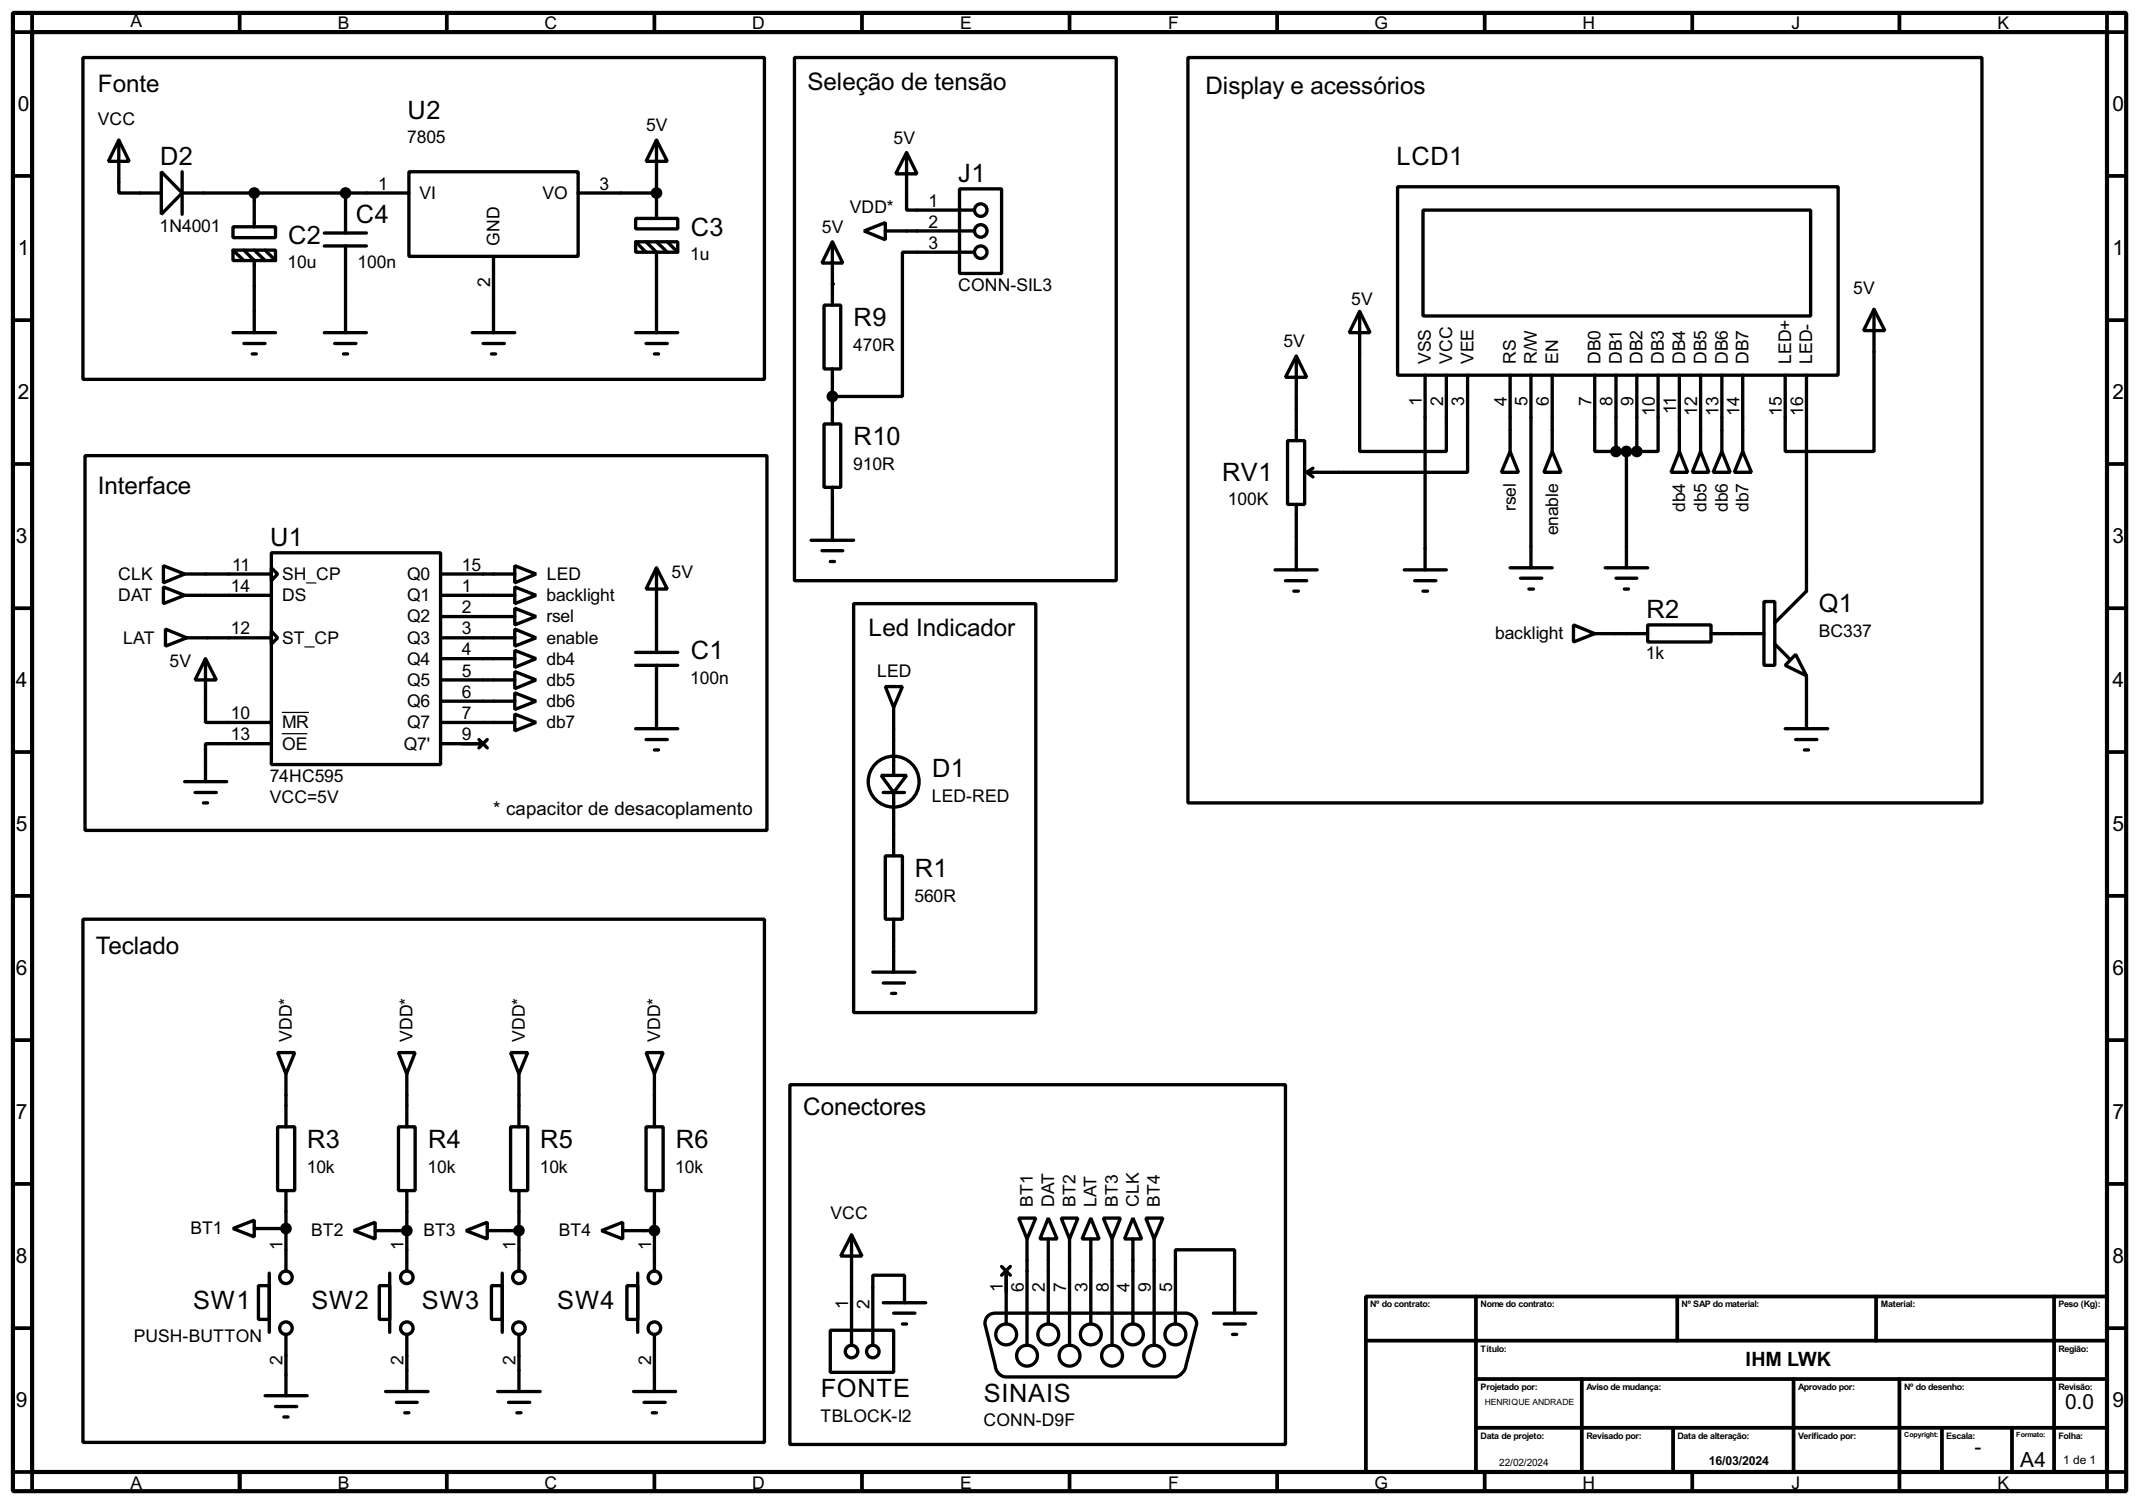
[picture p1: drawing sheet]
<svg xmlns="http://www.w3.org/2000/svg" width="256mm" height="180mm" viewBox="0 0 256 180" stroke-linecap="round" stroke-linejoin="round" font-family="sans-serif">
<path d="M1.6 1.6h253.5v177.3h-253.5zM3.9 3.9h248.9v172.7h-248.9z" fill="none" stroke="#000" stroke-width=".5"/>
<g fill="none" stroke="#000" stroke-width=".45">
<path d="M3.9 1.6v2.3h-2.3M28.8 1.6v2.3M53.6 1.6v2.3M78.5 1.6v2.3M103.4 1.6v2.3M128.3 1.6v2.3M153.2 1.6v2.3M178.1 1.6v2.3M203 1.6v2.3M227.9 1.6v2.3M252.8 1.6v2.3h2.3M1.6 21.1h2.3"/>
<path d="M1.6 38.4h2.3M252.8 21.1h2.3M252.8 38.4h2.3M1.6 55.7h2.3M252.8 55.7h2.3M1.6 73h2.3M252.8 73h2.3M1.6 90.2h2.3M252.8 90.2h2.3M1.6 107.5h2.3M252.8 107.5h2.3M1.6 124.8h2.3"/>
<path d="M252.8 124.8h2.3M1.6 142h2.3M1.6 159.3h2.3M163.9 155.5h88.9v21.1h-88.9zM177.1 155.5v21.1M201.2 155.5v5.3M225.1 155.5v5.3M246.4 155.5v21.1M252.8 142h2.3M252.8 159.3h2.3M1.6 176.6h2.3v2.3M28.8 176.6v2.3"/>
<path d="M53.6 176.6v2.3M78.5 176.6v2.3M103.4 176.6v2.3M128.3 176.6v2.3M153.2 176.6v2.3M164.1 160.8h88.7M177.1 165.4h75.7M177.1 171.3h75.7M178.1 176.6v2.3M189.8 165.4v11.2M200.7 171.3v5.3M203 176.6v2.3"/>
<path d="M215.2 165.4v11.2M227.9 165.4v13.5M233 171.3v5.3M241.4 171.3v5.3M255.1 176.6h-2.3v2.3"/>
</g>
<g fill="none" stroke="#000" stroke-width=".4">
<path d="M10 6.9h81.7v38.6h-81.7zM14.3 16.8l1.2 2.6h-2.5zM14.3 16.8v6.4h5.1M78.8 16.8l1.3 2.6h-2.6zM78.8 16.8v9.4M95.3 6.9h38.6v62.8h-38.6zM108.8 18.3l1.2 2.6h-2.5zM108.8 18.3v6.9h8.1M142.5 6.9h95.3v89.4h-95.3zM19.4 20.6l2.5 2.6-2.5 2.5zM21.9 23.2h27.2M21.9 20.6v5.1"/>
<path d="M28 27.2h5.1v1.3h-5.1zM28 30h5.1v1.3h-5.1zM28 39.9h5.1M28 30l1.3 1.3M29.3 30l1.2 1.3v8.6M30.5 23.2v4M30.5 30l1.3 1.3M31.8 30l1.3 1.3M38.9 39.9h5.1M38.9 29.5h5.1M38.9 28h5.1M41.5 23.2v4.8"/>
<path d="M41.5 29.5v10.4M49.1 20.6h20.3v10.2h-20.3zM56.7 39.9h5.1M59.2 30.8v9.1M69.4 23.2h9.4M76.3 26.2h5v1.3h-5zM76.3 29h5v1.3h-5zM76.3 39.9h5M76.3 29l1.2 1.3M77.5 29l1.3 1.3v9.6M78.8 29l1.3 1.3M80.1 29l1.2 1.3"/>
<path d="M98.9 36.6h2v7.7h-2zM99.9 29l1.2 2.6h-2.5zM99.9 29v7.6M103.7 27.7l2.5-1v2.1zM106.2 27.7h10.7M115.1 22.7h5.1v10.1h-5.1zM116.9 30.3h-8.6v17.3h-8.4M163.1 37.4l1.3 2.5h-2.5zM163.1 37.4v16.8h10.4v-9.2M167.7 22.4h52.8v22.6h-52.8zM170.7 25.2h46.5v12.7h-46.5zM224.8 37.1l1.3 2.6h-2.5z"/>
<path d="M224.8 37.1v17.1h-10.6v-9.2M10.2 54.7h81.8v44.9h-81.8zM29.3 41.2h2.5M30.3 42.5h.5M40.2 41.2h2.5M41.2 42.5h.5M58 41.2h2.5M59 42.5h.5M77.5 41.2h2.6M78.5 42.5h.5M98.9 50.9h2v7.6h-2zM99.9 44.3v6.6"/>
<path d="M99.9 58.5v6.3M154.5 52.9h2v7.6h-2zM155.5 42.7l1.3 2.6h-2.6zM155.5 42.7v10.2M156.8 56.7l.7 .5M157.5 56.2l-.7 .5M171 45v23.4M176.1 45v11.7h-19.3M181.2 54.2l1 2.5h-2.1zM181.2 45v9.2M183.7 45v23.1M186.2 54.2l1.1 2.5h-2.1z"/>
<path d="M186.2 45v9.2M191.3 45v9.2h2.6M193.9 45v9.2M193.9 54.2h2.5M195.1 54.2v13.9M196.4 45v9.2M198.9 45v9.2h-2.5M201.5 54.2l1 2.5h-2zM201.5 45v9.2M204 54.2l1 2.5h-2zM204 45v9.2M206.6 54.2l1 2.5h-2.1z"/>
<path d="M206.6 45v9.2M209.1 54.2l1 2.5h-2zM209.1 45v9.2M216.7 45v25.9l-3.8 3.8M19.6 67.9l2.6 1-2.6 1zM19.6 70.4l2.6 1-2.6 1zM19.9 75.5l2.5 1-2.5 1zM22.2 68.9h10.4M22.2 71.4h10.4M22.4 76.5h10.2M24.7 79l1.3 2.6h-2.6zM24.7 79v7.7h7.9"/>
<path d="M32.6 66.3h20.3v25.4h-20.3zM32.6 68.1l.7 .8-.7 .8zM32.6 75.7l.7 .8-.7 .8zM52.9 68.9h8.9M52.9 71.4h8.9M52.9 76.5h8.9M52.9 74h8.9M52.9 79h8.9M61.8 67.9l2.5 1-2.5 1zM61.8 70.4l2.5 1-2.5 1zM61.8 73l2.5 1-2.5 1zM61.8 75.5l2.5 1-2.5 1z"/>
<path d="M61.8 78l2.5 1-2.5 1.1zM76.3 79.8h5M76.3 78.3h5M78.8 68.1l1.3 2.6h-2.6zM78.8 68.1v10.2M78.8 79.8v7.6M97.3 64.8h5.1M98.6 66.1h2.5M99.6 67.4h.5M102.4 72.4h21.9v49.1h-21.9zM153 68.4h5M154.2 69.7h2.6"/>
<path d="M155.2 70.9h.6M155.5 60.5v7.9M168.5 68.4h5M169.7 69.7h2.6M170.7 70.9h.6M181.2 68.1h5M182.4 69.4h2.6M183.4 70.7h.6M188.8 75l2.5 1-2.5 1zM191.3 76h6.4M192.6 68.1h5.1M193.9 69.4h2.5"/>
<path d="M194.9 70.7h.5M197.7 75h7.6v2h-7.6zM205.3 76h6.3M211.6 72.2h1.3v7.6h-1.3zM212.9 77.3l1.8 1.7M215.4 78.5l1.3 2.6-2.5-1.3zM22.2 93.8h5M23.4 95.1h2.6M24.4 96.3h.5M32.6 89.2h-7.9v4.6M52.9 81.6h8.9M52.9 84.1h8.9"/>
<path d="M52.9 86.7h8.9M52.9 89.2h5.1M57.5 88.7l1 1M58.5 88.7l-1 1M61.8 80.6l2.5 1-2.5 1zM61.8 83.1l2.5 1-2.5 1zM61.8 85.7l2.5 1-2.5 1zM76.3 87.4h5M77.5 88.7h2.6M78.5 90h.5M105.7 93h3.1l-1.6 2.1zM106 95.1h2.5"/>
<path d="M106.2 82.4h2.1l-1.1 2.5zM107.2 84.9v8.1M107.2 95.1v7.6M214.2 87.4h5.1M215.4 88.7h2.6M216.5 90h.5M216.7 81.1v6.3M10 110.3h81.7v62.7h-81.7zM104.7 116.6h5.1M106 117.9h2.5M106.2 102.7h2.1v7.6h-2.1zM107 119.2h.5"/>
<path d="M107.2 110.3v6.3M33.3 135.2h2.1v7.6h-2.1zM33.3 126.3h2.1l-1.1 2.5zM34.3 128.8v6.4M47.8 135.2h2v7.6h-2zM47.8 126.3h2l-1 2.5zM48.8 128.8v6.4M61.3 135.2h2v7.6h-2zM61.3 126.3h2l-1 2.5zM62.3 128.8v6.4M77.5 135.2h2.1v7.6h-2.1zM77.5 126.3h2.1l-1.1 2.5z"/>
<path d="M78.5 128.8v6.4M94.8 130.1h59.4v43.2h-59.4zM28 147.4l2.5-1v2zM30.5 147.4h3.8M31 154.2h1.3v4.1h-1.3zM32.3 152.7v7.1M34.3 142.8v9.7M42.5 147.6l2.5-1v2zM45 147.6h3.8M45.5 154.2h1.3v4.1h-1.3zM46.8 152.7v7.1M48.8 142.8v9.7"/>
<path d="M55.9 147.6l2.6-1v2zM58.5 147.6h3.8M59 154.2h1.3v4.1h-1.3zM60.3 152.7v7.1M62.3 142.8v9.7M72.2 147.6l2.5-1v2zM74.7 147.6h3.8M75.2 154.2h1.3v4.1h-1.3zM76.5 152.7v7.1M78.5 142.8v9.7M99.6 159.6h7.6v5h-7.6zM102.2 148.1l1.2 2.6h-2.5z"/>
<path d="M102.2 148.1v13.2M106 156.3h5.1M107.2 157.5h2.6M108.3 158.8h.5M108.5 156.3v-3.3h-3.8v8.3M118.6 157.7l.4-.1 .4-.1h22.9a1.36 1.36 0 0 1 1.3 1.3l-1.3 5.1a1.66 1.66 0 0 1-1.3 1.3h-20.3a1.38 1.38 0 0 1-1.3-1.3l-1.2-5.1v-.4l.2-.4zM120.2 151.9l1 1.1M120.7 152.5v6.3M121.2 151.9l-1 1.1M122.2 146.1h2.1l-1.1 2.5zM123.2 148.6v12.7M125.8 146.1l1 2.5h-2z"/>
<path d="M125.8 148.6v10.2M127.3 146.1h2l-1 2.5zM128.3 148.6v12.7M130.9 146.1l1 2.5h-2.1zM130.9 148.6v10.2M132.4 146.1h2l-1 2.5zM133.4 148.6v12.7M135.9 146.1l1.1 2.5h-2.1zM135.9 148.6v10.2M137.5 146.1h2l-1 2.5zM138.5 148.6v12.7M145.6 157.5h5.1"/>
<path d="M146.9 158.8h2.5M148.1 157.5v-7.6h-7.1v8.9M31.8 167.4h5.1M33.1 168.7h2.5M34.1 170h.5M34.3 160.1v7.3M46.3 166.9h5.1M47.6 168.2h2.5M48.6 169.5h.5M48.8 160.1v6.8M59.7 166.9h5.1M61 168.2h2.6"/>
<path d="M62 169.5h.5M62.3 160.1v6.8M76 166.9h5.1M77.3 168.2h2.5M78.3 169.5h.5M78.5 160.1v6.8M147.9 160.1h.5"/>
<circle cx="117.6" cy="27.7" r=".75"/>
<circle cx="117.6" cy="30.3" r=".75"/>
<circle cx="117.6" cy="25.2" r=".75"/>
<circle cx="107.2" cy="93.8" r="3.1"/>
<circle cx="34.3" cy="153.2" r=".75"/>
<circle cx="34.3" cy="159.3" r=".75"/>
<circle cx="48.8" cy="159.3" r=".75"/>
<circle cx="48.8" cy="153.2" r=".75"/>
<circle cx="62.2" cy="159.3" r=".75"/>
<circle cx="62.2" cy="153.2" r=".75"/>
<circle cx="78.5" cy="153.2" r=".75"/>
<circle cx="78.5" cy="159.3" r=".75"/>
<circle cx="102.1" cy="162.1" r=".75"/>
<circle cx="104.7" cy="162.1" r=".75"/>
<circle cx="120.7" cy="160.1" r="1.25"/>
<circle cx="123.2" cy="162.6" r="1.25"/>
<circle cx="125.7" cy="160.1" r="1.25"/>
<circle cx="128.3" cy="162.6" r="1.25"/>
<circle cx="130.8" cy="160.1" r="1.25"/>
<circle cx="133.4" cy="162.6" r="1.25"/>
<circle cx="135.9" cy="160.1" r="1.25"/>
<circle cx="138.4" cy="162.6" r="1.25"/>
<circle cx="141" cy="160.1" r="1.25"/>
</g>
<g fill="#000">
<circle cx="78.8" cy="23.2" r=".2"/>
<circle cx="99.9" cy="34.1" r=".2"/>
</g>
<path d="M33.8 85.5h3.3M33.8 88h3.1" fill="none" stroke="#000" stroke-width=".15"/>
<g fill="#000" stroke="#000" stroke-width=".4">
<circle cx="30.5" cy="23.2" r=".5"/>
<circle cx="41.4" cy="23.2" r=".5"/>
<circle cx="78.7" cy="23.2" r=".5"/>
<circle cx="99.8" cy="47.6" r=".5"/>
<circle cx="193.8" cy="54.2" r=".5"/>
<circle cx="195.1" cy="54.2" r=".5"/>
<circle cx="196.3" cy="54.2" r=".5"/>
<circle cx="34.3" cy="147.4" r=".5"/>
<circle cx="48.8" cy="147.6" r=".5"/>
<circle cx="62.2" cy="147.6" r=".5"/>
<circle cx="78.5" cy="147.6" r=".5"/>
</g>
<g font-size="3.4">
<text x="48.9" y="14.3">U2</text>
<text x="19.2" y="19.8">D2</text>
<text x="115" y="21.9">J1</text>
<text x="167.5" y="19.9">LCD1</text>
<text x="34.6" y="29.3">C2</text>
<text x="42.7" y="26.7">C4</text>
<text x="82.9" y="28.2">C3</text>
<text x="102.4" y="39.2">R9</text>
<text x="102.4" y="53.4">R10</text>
<text x="146.6" y="57.7">RV1</text>
<text x="32.4" y="65.5">U1</text>
<text x="197.5" y="74.1">R2</text>
<text x="218.2" y="73.4">Q1</text>
<text x="82.9" y="79">C1</text>
<text x="111.8" y="93.3">D1</text>
<text x="109.8" y="105.2">R1</text>
<text x="36.9" y="137.7">R3</text>
<text x="51.4" y="137.7">R4</text>
<text x="64.8" y="137.7">R5</text>
<text x="81.1" y="137.7">R6</text>
<text x="23.2" y="157">SW1</text>
<text x="37.4" y="157">SW2</text>
<text x="50.6" y="157">SW3</text>
<text x="66.9" y="157">SW4</text>
<text x="98.5" y="167.6">FONTE</text>
<text x="118" y="168.1">SINAIS</text>
</g>
<g font-size="3.3">
<text x="11.7" y="11">Fonte</text>
<text x="96.8" y="10.8">Seleção de tensão</text>
<text x="144.6" y="11.3">Display e acessórios</text>
<text x="11.7" y="59.3">Interface</text>
<text x="104.2" y="76.3">Led Indicador</text>
<text x="11.5" y="114.4">Teclado</text>
<text x="96.3" y="133.7">Conectores</text>
</g>
<g font-size="2.8">
<text x="2.2" y="13.4">0</text>
<text x="253.4" y="13.4">0</text>
<text x="2.2" y="30.6">1</text>
<text x="253.4" y="30.6">1</text>
<text x="2.2" y="47.9">2</text>
<text x="253.4" y="47.9">2</text>
<text x="1.9" y="65.2">3</text>
<text x="253.4" y="65.2">3</text>
<text x="1.9" y="82.4">4</text>
<text x="253.4" y="82.4">4</text>
<text x="1.9" y="99.7">5</text>
<text x="253.4" y="99.7">5</text>
<text x="1.9" y="117">6</text>
<text x="253.4" y="117">6</text>
<text x="1.9" y="134.3">7</text>
<text x="253.4" y="134.3">7</text>
<text x="1.9" y="151.5">8</text>
<text x="253.4" y="151.5">8</text>
<text x="1.9" y="168.8">9</text>
<text x="247.8" y="169.1">0.0</text>
<text x="253.4" y="168.8">9</text>
<text x="236.9" y="174.4">-</text>
<text x="242.3" y="175.9">A4</text>
</g>
<text font-size="2.7" x="209.4" y="163.9">IHM LWK</text>
<text font-size="2.5" x="59.2" y="97.8">* capacitor de desacoplamento</text>
<g font-size="2.4">
<text x="15.6" y="3.2">A</text>
<text x="40.5" y="3.5">B</text>
<text x="65.3" y="3.5">C</text>
<text x="90.2" y="3.5">D</text>
<text x="115.2" y="3.5">E</text>
<text x="140.1" y="3.5">F</text>
<text x="164.9" y="3.5">G</text>
<text x="189.8" y="3.5">H</text>
<text x="214.9" y="3.5">J</text>
<text x="239.6" y="3.5">K</text>
<text x="11.7" y="15">VCC</text>
<text x="48.9" y="17.2">7805</text>
<text x="77.5" y="15.7">5V</text>
<text x="107.2" y="17.3">5V</text>
<text x="45.4" y="22.8">1</text>
<text x="50.3" y="23.8">VI</text>
<text x="65.1" y="23.8">VO</text>
<text x="71.9" y="22.8">3</text>
<text x="19.2" y="27.8">1N4001</text>
<text x="59.9" y="29.5" transform="rotate(-90 59.9 29.5)">GND</text>
<text x="98.6" y="27.9">5V</text>
<text x="101.9" y="25.6">VDD*</text>
<text x="111.4" y="24.8">1</text>
<text x="111.4" y="27.3">2</text>
<text x="111.4" y="29.8">3</text>
<text x="34.5" y="32.2">10u</text>
<text x="42.9" y="32.2">100n</text>
<text x="58.8" y="34.5" transform="rotate(-90 58.8 34.5)">2</text>
<text x="82.8" y="31.2">1u</text>
<text x="114.9" y="34.9">CONN-SIL3</text>
<text x="222.3" y="35.3">5V</text>
<text x="154" y="41.6">5V</text>
<text x="162.1" y="36.6">5V</text>
<text x="102.4" y="42.1">470R</text>
<text x="171.7" y="43.7" transform="rotate(-90 171.7 43.7)">VSS</text>
<text x="174.2" y="43.7" transform="rotate(-90 174.2 43.7)">VCC</text>
<text x="176.8" y="43.7" transform="rotate(-90 176.8 43.7)">VEE</text>
<text x="181.9" y="43.7" transform="rotate(-90 181.9 43.7)">RS</text>
<text x="184.4" y="43.7" transform="rotate(-90 184.4 43.7)">R/W</text>
<text x="186.9" y="43.7" transform="rotate(-90 186.9 43.7)">EN</text>
<text x="192" y="43.7" transform="rotate(-90 192 43.7)">DB0</text>
<text x="194.6" y="43.7" transform="rotate(-90 194.6 43.7)">DB1</text>
<text x="197.1" y="43.7" transform="rotate(-90 197.1 43.7)">DB2</text>
<text x="199.6" y="43.7" transform="rotate(-90 199.6 43.7)">DB3</text>
<text x="202.2" y="43.7" transform="rotate(-90 202.2 43.7)">DB4</text>
<text x="204.7" y="43.7" transform="rotate(-90 204.7 43.7)">DB5</text>
<text x="207.3" y="43.7" transform="rotate(-90 207.3 43.7)">DB6</text>
<text x="209.8" y="43.7" transform="rotate(-90 209.8 43.7)">DB7</text>
<text x="214.9" y="43.7" transform="rotate(-90 214.9 43.7)">LED+</text>
<text x="217.4" y="43.7" transform="rotate(-90 217.4 43.7)">LED-</text>
<text x="170.6" y="48.7" transform="rotate(-90 170.6 48.7)">1</text>
<text x="173.1" y="48.7" transform="rotate(-90 173.1 48.7)">2</text>
<text x="175.7" y="48.7" transform="rotate(-90 175.7 48.7)">3</text>
<text x="180.8" y="48.7" transform="rotate(-90 180.8 48.7)">4</text>
<text x="183.3" y="48.7" transform="rotate(-90 183.3 48.7)">5</text>
<text x="185.8" y="48.7" transform="rotate(-90 185.8 48.7)">6</text>
<text x="190.9" y="48.7" transform="rotate(-90 190.9 48.7)">7</text>
<text x="193.5" y="48.7" transform="rotate(-90 193.5 48.7)">8</text>
<text x="196" y="48.7" transform="rotate(-90 196 48.7)">9</text>
<text x="198.5" y="49.9" transform="rotate(-90 198.5 49.9)">10</text>
<text x="201.1" y="49.7" transform="rotate(-90 201.1 49.7)">11</text>
<text x="203.6" y="49.8" transform="rotate(-90 203.6 49.8)">12</text>
<text x="206.2" y="49.8" transform="rotate(-90 206.2 49.8)">13</text>
<text x="208.7" y="49.8" transform="rotate(-90 208.7 49.8)">14</text>
<text x="213.8" y="49.9" transform="rotate(-90 213.8 49.9)">15</text>
<text x="216.3" y="49.8" transform="rotate(-90 216.3 49.8)">16</text>
<text x="102.4" y="56.4">910R</text>
<text x="147.3" y="60.6">100K</text>
<text x="181.9" y="61.3" transform="rotate(-90 181.9 61.3)">rsel</text>
<text x="186.9" y="64.2" transform="rotate(-90 186.9 64.2)">enable</text>
<text x="202.2" y="61.4" transform="rotate(-90 202.2 61.4)">db4</text>
<text x="204.7" y="61.4" transform="rotate(-90 204.7 61.4)">db5</text>
<text x="207.3" y="61.4" transform="rotate(-90 207.3 61.4)">db6</text>
<text x="209.8" y="61.4" transform="rotate(-90 209.8 61.4)">db7</text>
<text x="14.2" y="69.5">CLK</text>
<text x="27.7" y="71">14</text>
<text x="27.9" y="68.4">11</text>
<text x="33.8" y="69.5">SH_CP</text>
<text x="48.8" y="69.5">Q0</text>
<text x="55.4" y="68.4">15</text>
<text x="55.4" y="71">1</text>
<text x="65.6" y="69.5">LED</text>
<text x="80.6" y="69.3">5V</text>
<text x="14.2" y="72.1">DAT</text>
<text x="14.8" y="77.2">LAT</text>
<text x="27.7" y="76.1">12</text>
<text x="33.8" y="77.2">ST_CP</text>
<text x="33.8" y="72.1">DS</text>
<text x="48.8" y="72.1">Q1</text>
<text x="48.8" y="74.7">Q2</text>
<text x="48.8" y="77.2">Q3</text>
<text x="55.4" y="73.6">2</text>
<text x="55.4" y="76.1">3</text>
<text x="65.6" y="72.1">backlight</text>
<text x="65.6" y="74.7">rsel</text>
<text x="65.6" y="77.2">enable</text>
<text x="179.4" y="76.7">backlight</text>
<text x="218.2" y="76.4">BC337</text>
<text x="20.4" y="80">5V</text>
<text x="48.8" y="79.7">Q4</text>
<text x="48.8" y="82.2">Q5</text>
<text x="55.4" y="78.6">4</text>
<text x="55.4" y="81.1">5</text>
<text x="55.4" y="83.7">6</text>
<text x="65.6" y="79.7">db4</text>
<text x="65.6" y="82.2">db5</text>
<text x="82.8" y="82">100n</text>
<text x="105.2" y="81.3">LED</text>
<text x="197.5" y="79.1">1k</text>
<text x="27.7" y="86.3">10</text>
<text x="27.7" y="88.8">13</text>
<text x="33.8" y="87.4">MR</text>
<text x="33.8" y="89.9">OE</text>
<text x="48.4" y="89.9">Q7'</text>
<text x="48.8" y="84.8">Q6</text>
<text x="48.8" y="87.4">Q7</text>
<text x="55.4" y="86.3">7</text>
<text x="55.4" y="88.8">9</text>
<text x="65.6" y="84.8">db6</text>
<text x="65.6" y="87.4">db7</text>
<text x="32.4" y="93.8">74HC595</text>
<text x="32.4" y="96.4">VCC=5V</text>
<text x="111.8" y="96.2">LED-RED</text>
<text x="109.7" y="108.2">560R</text>
<text x="35" y="125" transform="rotate(-90 35 125)">VDD*</text>
<text x="49.5" y="125" transform="rotate(-90 49.5 125)">VDD*</text>
<text x="63" y="125" transform="rotate(-90 63 125)">VDD*</text>
<text x="79.2" y="125" transform="rotate(-90 79.2 125)">VDD*</text>
<text x="36.8" y="140.7">10k</text>
<text x="51.3" y="140.7">10k</text>
<text x="64.8" y="140.7">10k</text>
<text x="81" y="140.7">10k</text>
<text x="22.8" y="148.1">BT1</text>
<text x="33.9" y="149.9" transform="rotate(-90 33.9 149.9)">1</text>
<text x="37.3" y="148.3">BT2</text>
<text x="48.4" y="149.9" transform="rotate(-90 48.4 149.9)">1</text>
<text x="50.8" y="148.3">BT3</text>
<text x="61.9" y="149.9" transform="rotate(-90 61.9 149.9)">1</text>
<text x="67" y="148.3">BT4</text>
<text x="78.1" y="149.9" transform="rotate(-90 78.1 149.9)">1</text>
<text x="99.6" y="146.3">VCC</text>
<text x="123.9" y="144.8" transform="rotate(-90 123.9 144.8)">BT1</text>
<text x="126.5" y="144.8" transform="rotate(-90 126.5 144.8)">DAT</text>
<text x="129" y="144.8" transform="rotate(-90 129 144.8)">BT2</text>
<text x="131.6" y="144.8" transform="rotate(-90 131.6 144.8)">LAT</text>
<text x="134.1" y="144.8" transform="rotate(-90 134.1 144.8)">BT3</text>
<text x="136.6" y="144.8" transform="rotate(-90 136.6 144.8)">CLK</text>
<text x="139.2" y="144.8" transform="rotate(-90 139.2 144.8)">BT4</text>
<text x="120.3" y="155" transform="rotate(-90 120.3 155)">1</text>
<text x="122.8" y="155" transform="rotate(-90 122.8 155)">6</text>
<text x="125.4" y="155" transform="rotate(-90 125.4 155)">2</text>
<text x="127.9" y="154.9" transform="rotate(-90 127.9 154.9)">7</text>
<text x="130.5" y="155" transform="rotate(-90 130.5 155)">3</text>
<text x="133" y="155" transform="rotate(-90 133 155)">8</text>
<text x="135.5" y="155" transform="rotate(-90 135.5 155)">4</text>
<text x="138.1" y="155" transform="rotate(-90 138.1 155)">9</text>
<text x="140.6" y="154.9" transform="rotate(-90 140.6 154.9)">5</text>
<text x="16" y="161">PUSH-BUTTON</text>
<text x="101.8" y="157" transform="rotate(-90 101.8 157)">1</text>
<text x="104.3" y="157" transform="rotate(-90 104.3 157)">2</text>
<text x="33.9" y="163.8" transform="rotate(-90 33.9 163.8)">2</text>
<text x="48.4" y="163.8" transform="rotate(-90 48.4 163.8)">2</text>
<text x="61.9" y="163.8" transform="rotate(-90 61.9 163.8)">2</text>
<text x="78.1" y="163.8" transform="rotate(-90 78.1 163.8)">2</text>
<text x="98.4" y="170.6">TBLOCK-I2</text>
<text x="118" y="171.1">CONN-D9F</text>
<text x="15.6" y="178.6">A</text>
<text x="40.5" y="178.6">B</text>
<text x="65.3" y="178.6">C</text>
<text x="90.2" y="178.6">D</text>
<text x="115.2" y="178.6">E</text>
<text x="140.1" y="178.6">F</text>
<text x="164.9" y="178.6">G</text>
<text x="189.8" y="178.6">H</text>
<text x="214.9" y="178.6">J</text>
<text x="239.6" y="178.6">K</text>
</g>
<text font-size="1.7" x="205" y="175.8">16/03/2024</text>
<text font-size="1.6" x="247.5" y="175.6">1 de 1</text>
<text font-size="1.4" x="179.9" y="175.8">22/02/2024</text>
<g font-size="1.2">
<text x="164.4" y="156.8">Nº do contrato:</text>
<text x="177.6" y="156.8">Nome do contrato:</text>
<text x="201.7" y="156.8">Nº SAP do material:</text>
<text x="225.6" y="156.8">Material:</text>
<text x="246.9" y="156.8">Peso (Kg):</text>
<text x="177.6" y="162.2">Título:</text>
<text x="177.6" y="166.7">Projetado por:</text>
<text x="190.3" y="166.7">Aviso de mudança:</text>
<text x="215.7" y="166.7">Aprovado por:</text>
<text x="228.4" y="166.7">Nº do desenho:</text>
<text x="246.9" y="162.2">Região:</text>
<text x="246.9" y="166.7">Revisão:</text>
<text x="177.6" y="172.6">Data de projeto:</text>
<text x="178.1" y="168.6">HENRIQUE ANDRADE</text>
<text x="190.3" y="172.6">Revisado por:</text>
<text x="201.2" y="172.6">Data de alteração:</text>
<text x="215.7" y="172.6">Verificado por:</text>
<text x="233.5" y="172.6">Escala:</text>
<text x="246.9" y="172.6">Folha:</text>
</g>
<g font-size="1">
<text x="228.4" y="172.4">Copyright:</text>
<text x="241.9" y="172.4">Formato:</text>
</g>
</svg>
